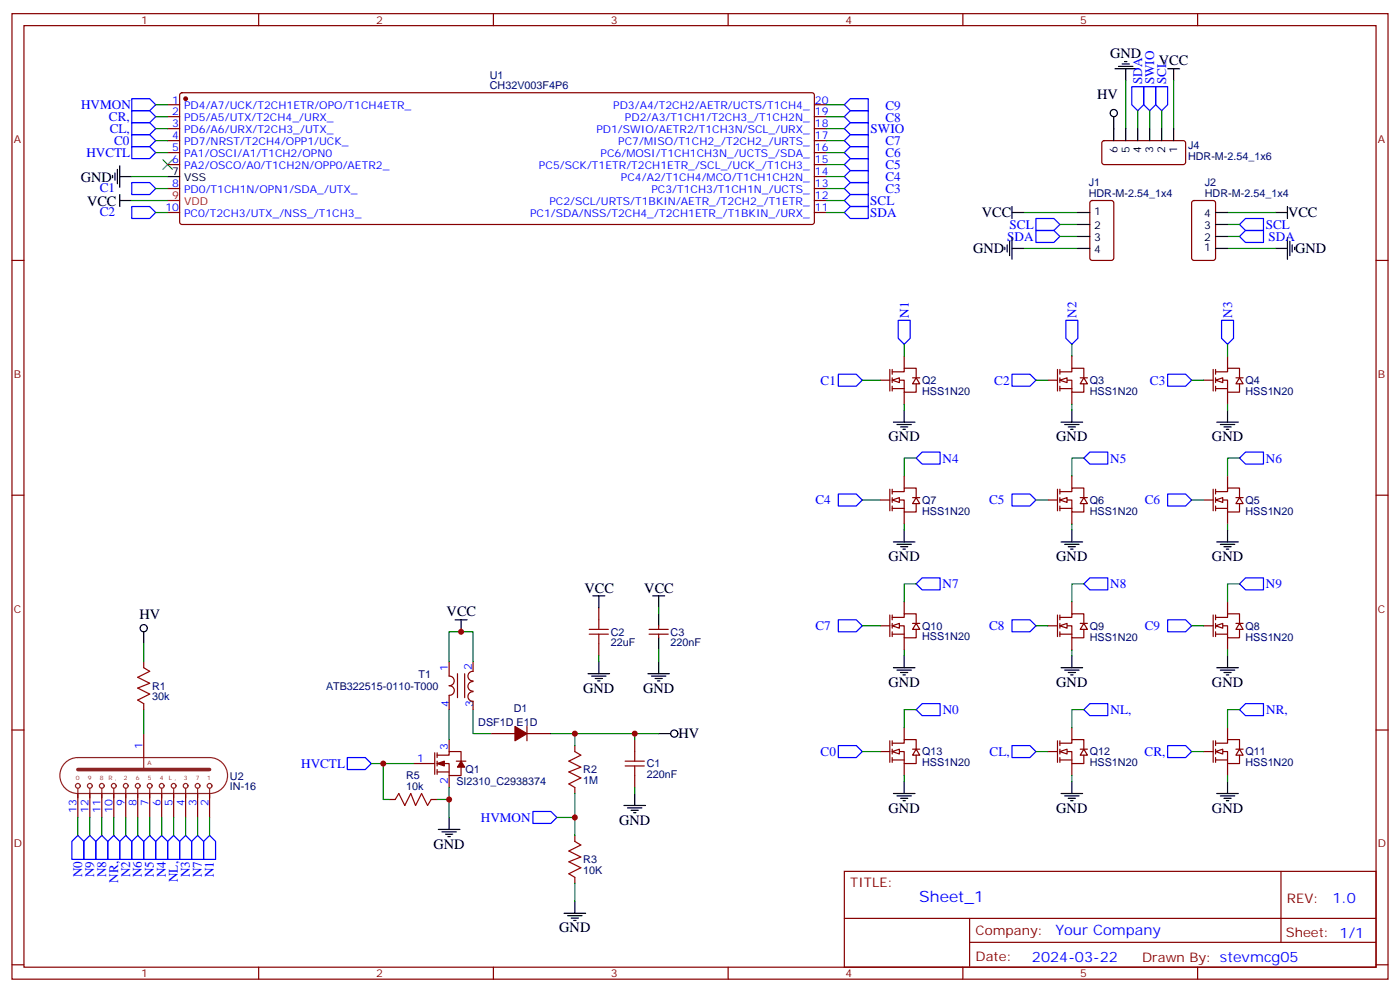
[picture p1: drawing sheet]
<svg xmlns="http://www.w3.org/2000/svg" width="412mm" height="292mm" viewBox="0 0 412 292" stroke-linecap="round" stroke-linejoin="round" font-family="sans-serif">
<g fill="none" stroke="#870000" stroke-width=".35">
<path d="M3.5 4h405.4v284.4h-405.4zM7.1 7.5h398.2v277.3h-398.2zM76.2 4v3.5M145.3 4v3.5M214.5 4v3.5M283.6 4v3.5M352.8 4v3.5M3.5 76.7h3.6M405.3 76.7h3.6M259.3 112h2.8M262.1 108.8v6.3M262.8 112h3.5v3.5h3.6v-2.5"/>
<path d="M262.8 109.5h3.5v-1.1h3.6v2.9M262.8 108.8v1.4M262.8 111.3v1.4M262.8 113.7v1.4M262.8 114.4h3.5M266.3 104.9v3.5M266.3 115.5v3.5M268.8 111.3h2.1M269.9 111.3l1 1.7h-2.1zM3.5 145.8h3.6M405.3 145.8h3.6M42.3 194.9v1.7"/>
<path d="M132.3 194.9v4.2a1.41 1.41 0 0 1 1.5 1.4 1.41 1.41 0 0 1-1.5 1.4M134.8 198.4v7.1M136.9 198.4v7.1M139.3 194.9v2.8a1.41 1.41 0 0 0-1.5 1.4 1.41 1.41 0 0 0 1.5 1.4M3.5 215h3.6M42.3 207.2v1.8M42.3 216v7.1M132.3 204.8v4.2M132.3 217.8v3.5M132.3 202a1.41 1.41 0 0 1 1.5 1.4 1.41 1.41 0 0 1-1.5 1.4M139.3 200.7a1.41 1.41 0 0 0-1.5 1.4 1.41 1.41 0 0 0 1.5 1.4M139.4 203.7a1.41 1.41 0 0 0-1.6 1.4 1.41 1.41 0 0 0 1.5 1.4v2.5"/>
<path d="M144.6 216h7.1M155.2 213.9v4.3M155.2 216h7.1M169.3 219.6v1.7M405.3 215h3.6M22.9 233.7v7M26.5 233.7v7M30 233.7v7M33.5 233.7v7M37 233.7v7M40.6 233.7v7M44.1 233.7v7"/>
<path d="M47.6 233.7v7M51.2 233.7v7M54.7 233.7v7M58.2 233.7v7M61.7 233.7v7M121.7 224.9h6.4M128.1 221.7v6.3M128.8 224.9h3.5v3.5h3.5v-2.5M128.8 222.4h3.5v-1.1h3.5v2.9M128.8 221.7v1.4M128.8 224.2v1.4M128.8 226.6v1.4"/>
<path d="M128.8 227.3h3.5M132.3 228.4v3.5M134.4 224.2h2.8M169.3 231.9v1.8M169.3 246v1.8M169.3 258.4v1.7M248.7 256.6h156.6v28.2h-156.6zM377.3 256.6v20.9M248.7 270.5h156.5M285.6 277.5h119.6M285.6 270.5v14.1M3.5 284.1h3.6"/>
<path d="M76.2 284.8v3.6M145.3 284.8v3.6M214.5 284.8v3.6M283.6 284.8v3.6M352.8 284.8v3.6M405.3 284.1h3.6"/>
</g>
<g fill="none" stroke="#8c2424" stroke-width=".35">
<path d="M19.2 224.6a5.3 5.3 0 0 1 3.7-1.5h38.8a5.3 5.3 0 0 1 5.3 5.3 5.3 5.3 0 0 1-5.3 5.3h-38.8a5.3 5.3 0 0 1-4.9-3.3 5.3 5.3 0 0 1 1.2-5.8zM22.9 232.1v2.9M26.5 232.1v2.9M30 232.1v2.9M33.5 232.1v2.9M37 232.1v2.9M40.6 232.1v2.9M42.3 223.1v3.5M44.1 232.1v2.9M47.6 232.1v2.9M51.2 232.1v2.9M54.7 232.1v2.9"/>
<path d="M58.2 232.1v2.9M61.7 232.1v2.9"/>
<circle cx="22.9" cy="231.4" r=".71"/>
<circle cx="26.5" cy="231.4" r=".71"/>
<circle cx="30" cy="231.4" r=".71"/>
<circle cx="33.5" cy="231.4" r=".71"/>
<circle cx="37" cy="231.4" r=".71"/>
<circle cx="40.6" cy="231.4" r=".71"/>
<circle cx="44.1" cy="231.4" r=".71"/>
<circle cx="47.6" cy="231.4" r=".71"/>
<circle cx="51.2" cy="231.4" r=".71"/>
<circle cx="54.7" cy="231.4" r=".71"/>
<circle cx="58.2" cy="231.4" r=".71"/>
<circle cx="61.7" cy="231.4" r=".71"/>
</g>
<path d="M22.9 226.6h38.8" fill="none" stroke="#8c2424" stroke-width="1.1"/>
<path d="M22.9 246l1.8 1.8v5.3h-3.5v-5.3zM26.5 246l1.7 1.8v5.3h-3.5v-5.3zM30 246l1.7 1.8v5.3h-3.5v-5.3zM33.5 246l1.8 1.8v5.3h-3.6v-5.3zM35.3 247.8l1.7-1.8 1.8 1.8v5.3h-3.5zM38.8 247.8l1.8-1.8 1.7 1.8v5.3h-3.5zM42.3 247.8l1.8-1.8 1.8 1.8v5.3h-3.6zM45.9 247.8l1.7-1.8 1.8 1.8v5.3h-3.5zM51.2 246l1.7 1.8v5.3h-3.5v-5.3zM54.7 246l1.7 1.8v5.3h-3.5v-5.3zM58.2 246l1.8 1.8v5.3h-3.6v-5.3zM61.7 246l1.8 1.8v5.3h-3.5v-5.3z" fill="none" stroke="#00f" stroke-width=".35"/>
<g fill="none" stroke="#008700" stroke-width=".35">
<path d="M42.3 189.6v5.3M132.3 194.9v-8.8h7v8.8M42.3 209v7M132.3 209v8.8M139.3 209v7h5.3M162.3 216h7v3.6M169.3 233.7v12.3M22.9 240.7v5.3M26.5 240.7v5.3M30 240.7v5.3M33.5 240.7v5.3M37 240.7v5.3"/>
<path d="M40.6 240.7v5.3M44.1 240.7v5.3M47.6 240.7v5.3M51.2 240.7v5.3M54.7 240.7v5.3M58.2 240.7v5.3M61.7 240.7v5.3M169.3 260.1v5.3"/>
</g>
<path d="M42.3 196.6l1.8 1.1-3.5 1.8 3.5 1.7-3.5 1.4 3.5 1.8-3.5 1.8 1.7 1M169.3 221.3l1.8 1.1-3.5 1.8 3.5 1.7-3.5 1.4 3.5 1.8-3.5 1.8 1.7 1M169.3 247.8l1.8 1-3.5 1.8 3.5 1.8-3.5 1.4 3.5 1.8-3.5 1.7 1.7 1.1" fill="none" stroke="#a10000" stroke-width=".35"/>
<g fill="none" stroke="#000" stroke-width=".35">
<path d="M42.3 186.1v3.5M134.1 182.5h3.5M135.8 182.5v3.6M166.2 269h6.3M167.2 269.7h4.2M168.3 270.4h2.1M169 271.1h.7M169.3 265.4v3.6"/>
<circle cx="42.3" cy="185" r="1.06"/>
</g>
<g fill="#870000" stroke="#870000" stroke-width=".35">
<path d="M151.7 213.9l3.5 2.1-3.5 2.2z"/>
<path d="M135.8 224.2l1.1 1.7h-2.1z"/>
<path d="M128.8 224.9l2.1-.7v1.4z"/>
</g>
<path d="M262.8 112l2.1-.7v1.4z" fill="#fff" stroke="#870000" stroke-width=".35"/>
<path d="M308.7 112h2.8M311.5 108.8v6.3M312.2 112h3.5v3.5h3.6v-2.5M312.2 109.5h3.5v-1.1h3.6v2.9M312.2 108.8v1.4M312.2 111.3v1.4M312.2 113.7v1.4M312.2 114.4h3.5M315.7 104.9v3.5M315.7 115.5v3.5M318.2 111.3h2.1M319.3 111.3l1 1.7h-2.1z" fill="none" stroke="#870000" stroke-width=".35"/>
<path d="M312.2 112l2.1-.7v1.4z" fill="#fff" stroke="#870000" stroke-width=".35"/>
<path d="M354.5 112h2.9M357.4 108.8v6.3M358.1 112h3.5v3.5h3.5v-2.5M358.1 109.5h3.5v-1.1h3.5v2.9M358.1 108.8v1.4M358.1 111.3v1.4M358.1 113.7v1.4M358.1 114.4h3.5M361.6 104.9v3.5M361.6 115.5v3.5M364.1 111.3h2.1M365.1 111.3l1.1 1.7h-2.1z" fill="none" stroke="#870000" stroke-width=".35"/>
<path d="M358.1 112l2.1-.7v1.4z" fill="#fff" stroke="#870000" stroke-width=".35"/>
<path d="M354.5 147.2h2.9M357.4 144.1v6.3M358.1 147.2h3.5v3.6h3.5v-2.5M358.1 144.8h3.5v-1.1h3.5v2.8M358.1 144.1v1.4M358.1 146.5v1.5M358.1 149v1.4M358.1 149.7h3.5M361.6 140.2v3.5M361.6 150.8v3.5M364.1 146.5h2.1M365.1 146.5l1.1 1.8h-2.1z" fill="none" stroke="#870000" stroke-width=".35"/>
<path d="M358.1 147.2l2.1-.7v1.5z" fill="#fff" stroke="#870000" stroke-width=".35"/>
<path d="M308.7 147.2h2.8M311.5 144.1v6.3M312.2 147.2h3.5v3.6h3.6v-2.5M312.2 144.8h3.5v-1.1h3.6v2.8M312.2 144.1v1.4M312.2 146.5v1.5M312.2 149v1.4M312.2 149.7h3.5M315.7 140.2v3.5M315.7 150.8v3.5M318.2 146.5h2.1M319.3 146.5l1 1.8h-2.1z" fill="none" stroke="#870000" stroke-width=".35"/>
<path d="M312.2 147.2l2.1-.7v1.5z" fill="#fff" stroke="#870000" stroke-width=".35"/>
<path d="M259.3 147.2h2.8M262.1 144.1v6.3M262.8 147.2h3.5v3.6h3.6v-2.5M262.8 144.8h3.5v-1.1h3.6v2.8M262.8 144.1v1.4M262.8 146.5v1.5M262.8 149v1.4M262.8 149.7h3.5M266.3 140.2v3.5M266.3 150.8v3.5M268.8 146.5h2.1M269.9 146.5l1 1.8h-2.1z" fill="none" stroke="#870000" stroke-width=".35"/>
<path d="M262.8 147.2l2.1-.7v1.5z" fill="#fff" stroke="#870000" stroke-width=".35"/>
<path d="M361.6 177.2v3.6M354.5 184.3h2.9M357.4 181.1v6.4M358.1 184.3h3.5v3.5h3.5v-2.5M358.1 181.8h3.5v-1h3.5v2.8M358.1 181.1v1.4M358.1 183.6v1.4M358.1 186.1v1.4M358.1 186.8h3.5M361.6 187.8v3.5M364.1 183.6h2.1M365.1 183.6l1.1 1.7h-2.1z" fill="none" stroke="#870000" stroke-width=".35"/>
<path d="M358.1 184.3l2.1-.7v1.4z" fill="#fff" stroke="#870000" stroke-width=".35"/>
<path d="M315.7 177.2v3.6M308.7 184.3h2.8M311.5 181.1v6.4M312.2 184.3h3.5v3.5h3.6v-2.5M312.2 181.8h3.5v-1h3.6v2.8M312.2 181.1v1.4M312.2 183.6v1.4M312.2 186.1v1.4M312.2 186.8h3.5M315.7 187.8v3.5M318.2 183.6h2.1M319.3 183.6l1 1.7h-2.1z" fill="none" stroke="#870000" stroke-width=".35"/>
<path d="M312.2 184.3l2.1-.7v1.4z" fill="#fff" stroke="#870000" stroke-width=".35"/>
<path d="M266.3 177.2v3.6M259.3 184.3h2.8M262.1 181.1v6.4M262.8 184.3h3.5v3.5h3.6v-2.5M262.8 181.8h3.5v-1h3.6v2.8M262.8 181.1v1.4M262.8 183.6v1.4M262.8 186.1v1.4M262.8 186.8h3.5M266.3 187.8v3.5M268.8 183.6h2.1M269.9 183.6l1 1.7h-2.1z" fill="none" stroke="#870000" stroke-width=".35"/>
<path d="M262.8 184.3l2.1-.7v1.4z" fill="#fff" stroke="#870000" stroke-width=".35"/>
<path d="M357.4 218.2v6.3M358.1 218.9h3.5v-1.1h3.5v2.8M358.1 218.2v1.4M361.6 214.3v3.5M354.5 221.3h2.9M358.1 221.3h3.5v3.6h3.5v-2.5M358.1 220.6v1.4M358.1 223.1v1.4M358.1 223.8h3.5M361.6 224.9v3.5M364.1 220.6h2.1M365.1 220.6l1.1 1.8h-2.1z" fill="none" stroke="#870000" stroke-width=".35"/>
<path d="M358.1 221.3l2.1-.7v1.4z" fill="#fff" stroke="#870000" stroke-width=".35"/>
<path d="M311.5 218.2v6.3M312.2 218.9h3.5v-1.1h3.6v2.8M312.2 218.2v1.4M315.7 214.3v3.5M308.7 221.3h2.8M312.2 221.3h3.5v3.6h3.6v-2.5M312.2 220.6v1.4M312.2 223.1v1.4M312.2 223.8h3.5M315.7 224.9v3.5M318.2 220.6h2.1M319.3 220.6l1 1.8h-2.1z" fill="none" stroke="#870000" stroke-width=".35"/>
<path d="M312.2 221.3l2.1-.7v1.4z" fill="#fff" stroke="#870000" stroke-width=".35"/>
<path d="M262.1 218.2v6.3M262.8 218.9h3.5v-1.1h3.6v2.8M262.8 218.2v1.4M266.3 214.3v3.5M259.3 221.3h2.8M262.8 221.3h3.5v3.6h3.6v-2.5M262.8 220.6v1.4M262.8 223.1v1.4M262.8 223.8h3.5M266.3 224.9v3.5M268.8 220.6h2.1M269.9 220.6l1 1.8h-2.1z" fill="none" stroke="#870000" stroke-width=".35"/>
<path d="M262.8 221.3l2.1-.7v1.4z" fill="#fff" stroke="#870000" stroke-width=".35"/>
<g fill="none" stroke="#000" stroke-width=".35">
<path d="M329.5 19.5h4.2M330.6 18.8h2.1M331.3 18.1h.7M328.1 34.4v7M328.4 20.2h6.4M331.6 20.2v3.6M331.6 37.9v3.5M335.1 37.9v3.5M338.7 37.9v3.5M342.2 37.9v3.5M344 20.2h3.5M345.7 20.2v3.6"/>
<path d="M345.7 37.9v3.5M33.2 51.6v.8M33.9 50.9v2.2M34.6 49.9v4.2M35.3 59.1h3.5M35.3 48.8v6.4M35.3 57.3v3.5M35.3 52h3.5M49.4 52h3.5M296 72.8v.7M296.7 72.1v2.1M297.4 71v4.3"/>
<path d="M298.1 62.6h3.5M298.1 60.8v3.5M298.1 70v6.3M298.1 73.2h3.5M317.5 62.6h3.5M317.5 73.2h3.5M317.5 66.1h3.5M317.5 69.6h3.5M358.1 62.6h3.5M358.1 73.2h3.5M358.1 66.1h3.5M358.1 69.6h3.5"/>
<path d="M375.7 62.6h3.5M375.7 73.2h3.5M379.2 60.8v3.5M379.2 70v6.3M379.9 71v4.3M380.6 72.1v2.1M381.4 72.8v.7M263.2 124.3h6.3M264.2 125h4.3M265.3 125.7h2.1M266 126.4h.7M266.3 120.8v3.5"/>
<path d="M312.6 124.3h6.3M313.6 125h4.3M314.7 125.7h2.1M315.4 126.4h.7M315.7 120.8v3.5M358.4 124.3h6.4M359.5 125h4.2M360.5 125.7h2.2M361.2 126.4h.7M361.6 120.8v3.5M263.2 159.6h6.3M266.3 156.1v3.5"/>
<path d="M312.6 159.6h6.3M315.7 156.1v3.5M358.4 159.6h6.4M361.6 156.1v3.5M174.6 175.5h3.6M176.4 175.5v3.5M192.3 175.5h3.5M194 175.5v3.5M264.2 160.3h4.3M265.3 161h2.1M266 161.7h.7M313.6 160.3h4.3"/>
<path d="M314.7 161h2.1M315.4 161.7h.7M359.5 160.3h4.2M360.5 161h2.2M361.2 161.7h.7M173.2 198.4h6.4M174.3 199.1h4.2M175.3 199.8h2.1M176.4 194.9v3.5M190.9 198.4h6.3M191.9 199.1h4.2M193 199.8h2.1"/>
<path d="M194 180.8v3.5M194 187.8v3.5M194 194.9v3.5M263.2 196.6h6.3M264.2 197.3h4.3M265.3 198h2.1M266 198.8h.7M266.3 193.1v3.5M312.6 196.6h6.3M313.6 197.3h4.3M314.7 198h2.1M315.4 198.8h.7"/>
<path d="M315.7 193.1v3.5M358.4 196.6h6.4M359.5 197.3h4.2M360.5 198h2.2M361.2 198.8h.7M361.6 193.1v3.5M176 200.5h.7M193.7 200.5h.7M194 216h3.6M183.8 237.2h6.3M184.9 237.9h4.2M185.9 238.6h2.1"/>
<path d="M186.6 239.3h.7M187 233.7v3.5M263.2 233.7h6.3M264.2 234.4h4.3M265.3 235.1h2.1M266 235.8h.7M266.3 230.2v3.5M312.6 233.7h6.3M313.6 234.4h4.3M314.7 235.1h2.1M315.4 235.8h.7M315.7 230.2v3.5"/>
<path d="M358.4 233.7h6.4M359.5 234.4h4.2M360.5 235.1h2.2M361.2 235.8h.7M361.6 230.2v3.5M129.1 244.3h6.4M130.2 245h4.2M131.2 245.7h2.1M131.9 246.4h.7M132.3 240.7v3.6"/>
<circle cx="328.1" cy="33.3" r="1.06"/>
<circle cx="198.6" cy="216" r="1.06"/>
</g>
<g fill="none" stroke="#008700" stroke-width=".35">
<path d="M45.9 30.8h3.5M45.9 34.4h3.5M45.9 37.9h3.5M243.4 30.8h5.3M243.4 34.4h5.3M243.4 37.9h5.3M331.6 23.8v14.1M335.1 32.6v5.3M338.7 32.6v5.3M342.2 32.6v5.3M345.7 23.8v14.1M38.8 59.1h10.6"/>
<path d="M38.8 52h10.6M45.9 41.4h3.5M45.9 44.9h3.5M45.9 55.5h3.5M243.4 41.4h5.3M243.4 44.9h5.3M243.4 55.5h5.3M243.4 48.5h5.3M243.4 59.1h5.3M243.4 52h5.3M45.9 62.6h3.5M243.4 62.6h5.3"/>
<path d="M301.6 73.2h15.9M301.6 62.6h15.9M312.2 69.6h5.3M312.2 66.1h5.3M361.6 73.2h14.1M361.6 69.6h3.5M361.6 66.1h3.5M361.6 62.6h14.1M254 112h5.3M266.3 101.4v3.5M266.3 119v1.8M305.2 112h3.5"/>
<path d="M315.7 101.4v3.5M315.7 119v1.8M351 112h3.5M361.6 101.4v3.5M361.6 119v1.8M269.9 134.9h-3.6v5.3M319.3 134.9h-3.6v5.3M365.1 134.9h-3.5v5.3M254 147.2h5.3M266.3 154.3v1.8M305.2 147.2h3.5M315.7 154.3v1.8"/>
<path d="M351 147.2h3.5M361.6 154.3v1.8M194 179v1.8M269.9 171.9h-3.6v5.3M319.3 171.9h-3.6v5.3M365.1 171.9h-3.5v5.3M176.4 193.1v1.8M194 191.3v3.6M254 184.3h5.3M266.3 191.3v1.8M305.2 184.3h3.5M315.7 191.3v1.8"/>
<path d="M351 184.3h3.5M361.6 191.3v1.8M169.3 216h17.7v1.8M187 216h7M269.9 209h-3.6v5.3M319.3 209h-3.6v5.3M365.1 209h-3.5v5.3M109.4 224.9h12.3M112.9 224.9v10.5h1.8M128.8 235.4h3.5M132.3 231.9v8.8M187 231.9v1.8"/>
<path d="M254 221.3h5.3M266.3 228.4v1.8M305.2 221.3h3.5M315.7 228.4v1.8M351 221.3h3.5M361.6 228.4v1.8M164 240.7h5.3"/>
</g>
<g fill="none" stroke="#00f" stroke-width=".35">
<path d="M38.8 39.7h5.3l1.8 1.7-1.8 1.8h-5.3zM38.8 32.6h5.3l1.8 1.8-1.8 1.7h-5.3zM38.8 36.1h5.3l1.8 1.8-1.8 1.8h-5.3zM38.8 29.1h5.3l1.8 1.7-1.8 1.8h-5.3zM248.7 34.4l1.8-1.8h5.3v3.5h-5.3zM250.5 29.1h5.3v3.5h-5.3l-1.8-1.8zM250.5 36.1h5.3v3.6h-5.3l-1.8-1.8zM333.4 25.5h3.5v5.3l-1.8 1.8-1.7-1.8zM336.9 25.5h3.5v5.3l-1.7 1.8-1.8-1.8zM340.4 25.5h3.6v5.3l-1.8 1.8-1.8-1.8zM38.8 53.8h5.3l1.8 1.7-1.8 1.8h-5.3zM38.8 43.2h5.3l1.8 1.7-1.8 1.8h-5.3z"/>
<path d="M248.7 55.5l1.8-1.7h5.3v3.5h-5.3zM248.7 48.5l1.8-1.8h5.3v3.5h-5.3zM248.7 44.9l1.8-1.7h5.3v3.5h-5.3zM248.7 41.4l1.8-1.7h5.3v3.5h-5.3zM248.7 59.1l1.8-1.8h5.3v3.5h-5.3zM250.5 50.2h5.3v3.6h-5.3l-1.8-1.8zM38.8 60.8h5.3l1.8 1.8-1.8 1.7h-5.3zM248.7 62.6l1.8-1.8h5.3v3.5h-5.3zM305.2 64.3h5.2l1.8 1.8-1.8 1.8h-5.2zM305.2 67.9h5.2l1.8 1.7-1.8 1.8h-5.2zM365.1 69.6l1.8-1.7h5.3v3.5h-5.3zM365.1 66.1l1.8-1.8h5.3v3.6h-5.3z"/>
<path d="M264.6 94.3h3.5v5.3l-1.8 1.8-1.7-1.8zM314 94.3h3.5v5.3l-1.8 1.8-1.7-1.8zM359.8 94.3h3.6v5.3l-1.8 1.8-1.8-1.8zM246.9 110.2h5.3l1.8 1.8-1.8 1.7h-5.3zM298.1 110.2h5.3l1.8 1.8-1.8 1.7h-5.3zM344 110.2h5.2l1.8 1.8-1.8 1.7h-5.2zM271.6 133.1h5.3v3.6h-5.3l-1.7-1.8zM319.3 134.9l1.7-1.8h5.3v3.6h-5.3zM365.1 134.9l1.8-1.8h5.3v3.6h-5.3zM246.9 145.5h5.3l1.8 1.7-1.8 1.8h-5.3zM298.1 145.5h5.3l1.8 1.7-1.8 1.8h-5.3zM344 145.5h5.2l1.8 1.7-1.8 1.8h-5.2z"/>
<path d="M271.6 170.2h5.3v3.5h-5.3l-1.7-1.8zM319.3 171.9l1.7-1.7h5.3v3.5h-5.3zM365.1 171.9l1.8-1.7h5.3v3.5h-5.3zM246.9 182.5h5.3l1.8 1.8-1.8 1.8h-5.3zM298.1 182.5h5.3l1.8 1.8-1.8 1.8h-5.3zM344 182.5h5.2l1.8 1.8-1.8 1.8h-5.2zM246.9 219.6h5.3l1.8 1.7-1.8 1.8h-5.3zM269.9 209l1.7-1.8h5.3v3.5h-5.3zM298.1 219.6h5.3l1.8 1.7-1.8 1.8h-5.3zM319.3 209l1.7-1.8h5.3v3.5h-5.3zM344 219.6h5.2l1.8 1.7-1.8 1.8h-5.2zM365.1 209l1.8-1.8h5.3v3.5h-5.3z"/>
<path d="M102.3 223.1h5.3l1.8 1.8-1.8 1.7h-5.3zM157 239h5.3l1.7 1.7-1.7 1.8h-5.3z"/>
</g>
<path d="M173.6 186.8h5.6M173.6 185.3h5.6M176.4 182.5v2.8M176.4 186.8v2.8M116.4 235.4l1.1-1.7 1.7 3.5 1.8-3.5 1.4 3.5 1.8-3.5 1.7 3.5 1.1-1.8M184.1 225.6h5.7M184.1 224.2h5.7M187 221.3v2.9M187 225.6v2.8" fill="none" stroke="#a10000" stroke-width=".35"/>
<g fill="none" stroke="#870000" stroke-width=".35">
<path d="M49.4 30.8h3.5M49.4 34.4h3.5M49.4 37.9h3.5M53.2 27.5l.4-.2 185.9 .1 .4 .6v37.4l-.2 .5-.5 .2h-185.6l-.5-.2-.2-.5v-37.4zM239.9 30.8h3.5M239.9 34.4h3.5M239.9 37.9h3.5M49.4 41.4h3.5M49.4 44.9h3.5M49.4 48.5h3.5M49.4 55.5h3.5M239.9 41.4h3.5"/>
<path d="M239.9 44.9h3.5M239.9 48.5h3.5M239.9 55.5h3.5M239.9 59.1h3.5M239.9 52h3.5M321.3 59.3l.4-.2h5.7l.6 .4 .1 16.5-.5 .6-5.9 .1-.6-.5-.1-16.4zM324.8 41.6l.5-.2 23.5 .1 .4 .6v5.9l-.7 .5-23.5-.1-.4-.6v-5.7zM351.2 59.3l.5-.2h5.7l.6 .4 .1 16.5-.5 .6-5.9 .1-.6-.5-.1-16.4zM49.4 62.6h3.5M239.9 62.6h3.5M176.4 179v3.5M176.4 189.6v3.5"/>
<path d="M191.2 186.8h5.6M191.2 185.3h5.6M194 184.3v1M194 186.8v1M187 217.8v3.5M114.7 235.4h1.7M127 235.4h1.8M187 228.4v3.5"/>
</g>
<path d="M48 47.1l2.8 2.8M50.8 47.1l-2.8 2.8" fill="none" stroke="#3c3" stroke-width=".35"/>
<circle cx="54.7" cy="29.1" r=".53" fill="#870000" stroke="#870000" stroke-width=".35"/>
<path d="M49.4 59.1h3.5" fill="none" stroke="#f00" stroke-width=".35"/>
<g fill="#c00">
<circle cx="169.3" cy="216" r=".88"/>
<circle cx="169.3" cy="240.7" r=".88"/>
<circle cx="112.9" cy="224.9" r=".88"/>
<circle cx="132.3" cy="235.4" r=".88"/>
<circle cx="187" cy="216" r=".88"/>
<circle cx="135.8" cy="186.1" r=".88"/>
</g>
<text font-size="4.6" fill="#00f" x="270.8" y="265.6">Sheet_1</text>
<g font-size="4.2">
<text x="327" y="17">GND</text>
<text x="341.4" y="19.1">VCC</text>
<text x="323.2" y="29.1">HV</text>
<text x="23.8" y="53.5">GND</text>
<text x="25.6" y="60.5">VCC</text>
<text x="289.2" y="64">VCC</text>
<text x="379.4" y="64">VCC</text>
<text x="286.6" y="74.6">GND</text>
<text x="381.5" y="74.6">GND</text>
<text x="261.8" y="130">GND</text>
<text x="311.1" y="130">GND</text>
<text x="357" y="130">GND</text>
<text x="261.8" y="165.2">GND</text>
<text x="311.1" y="165.2">GND</text>
<text x="357" y="165.2">GND</text>
<text x="172.2" y="174.8">VCC</text>
<text x="189.8" y="174.8">VCC</text>
<text x="41.1" y="182.3">HV</text>
<text x="131.6" y="181.3">VCC</text>
<text x="261.8" y="202.3">GND</text>
<text x="311.1" y="202.3">GND</text>
<text x="357" y="202.3">GND</text>
<text x="171.8" y="204">GND</text>
<text x="189.4" y="204">GND</text>
<text x="199.8" y="217.5">HV</text>
<text x="261.8" y="239.3">GND</text>
<text x="311.1" y="239.3">GND</text>
<text x="357" y="239.3">GND</text>
<text x="182.4" y="242.9">GND</text>
<text x="127.7" y="249.9">GND</text>
<text x="164.7" y="274.6">GND</text>
</g>
<g font-size="4.2" fill="#00f">
<text x="392.5" y="265.9">1.0</text>
<text x="310.9" y="275.4">Your Company</text>
<text x="304" y="283.2">2024-03-22</text>
</g>
<g font-size="3.9" fill="#00f">
<text x="336.5" y="24.8" transform="rotate(-90 336.5 24.8)">SDA</text>
<text x="340" y="24.8" transform="rotate(-90 340 24.8)">SWIO</text>
<text x="343.5" y="24.8" transform="rotate(-90 343.5 24.8)">SCL</text>
<text x="23.9" y="32.2">HVMON</text>
<text x="32.1" y="35.7">CR,</text>
<text x="260.8" y="35.8">C8</text>
<text x="260.8" y="32.3">C9</text>
<text x="32.3" y="39.2">CL,</text>
<text x="256.5" y="39.2">SWIO</text>
<text x="25.4" y="46.2">HVCTL</text>
<text x="33.6" y="42.7">C0</text>
<text x="260.8" y="46.4">C6</text>
<text x="260.8" y="42.8">C7</text>
<text x="260.8" y="53.4">C4</text>
<text x="260.8" y="49.9">C5</text>
<text x="29.4" y="56.6">C1</text>
<text x="260.8" y="56.9">C3</text>
<text x="29.4" y="63.7">C2</text>
<text x="256.3" y="60.4">SCL</text>
<text x="256.4" y="63.9">SDA</text>
<text x="296.7" y="70.9">SDA</text>
<text x="297.4" y="67.4">SCL</text>
<text x="372.9" y="67.4">SCL</text>
<text x="373.7" y="70.9">SDA</text>
<text x="267.7" y="93.6" transform="rotate(-90 267.7 93.6)">N1</text>
<text x="317.1" y="93.6" transform="rotate(-90 317.1 93.6)">N2</text>
<text x="362.9" y="93.6" transform="rotate(-90 362.9 93.6)">N3</text>
<text x="241.7" y="113.2">C1</text>
<text x="292.9" y="113.2">C2</text>
<text x="338.8" y="113.2">C3</text>
<text x="277.6" y="136.2">N4</text>
<text x="327" y="136.2">N5</text>
<text x="372.9" y="136.2">N6</text>
<text x="240.2" y="148.5">C4</text>
<text x="291.4" y="148.5">C5</text>
<text x="337.2" y="148.5">C6</text>
<text x="277.6" y="173.3">N7</text>
<text x="327" y="173.3">N8</text>
<text x="372.9" y="173.3">N9</text>
<text x="240.2" y="185.6">C7</text>
<text x="291.4" y="185.6">C8</text>
<text x="337.2" y="185.6">C9</text>
<text x="277.7" y="210.3">N0</text>
<text x="327.2" y="210.3">NL,</text>
<text x="373" y="210.3">NR,</text>
<text x="88.7" y="226.1">HVCTL</text>
<text x="241.7" y="222.6">C0</text>
<text x="291.5" y="222.6">CL,</text>
<text x="337.2" y="222.6">CR,</text>
<text x="141.7" y="242">HVMON</text>
<text x="24.2" y="258.4" transform="rotate(-90 24.2 258.4)">N0</text>
<text x="27.7" y="258.4" transform="rotate(-90 27.7 258.4)">N9</text>
<text x="31.2" y="258.4" transform="rotate(-90 31.2 258.4)">N8</text>
<text x="34.8" y="260" transform="rotate(-90 34.8 260)">NR,</text>
<text x="38.3" y="258.4" transform="rotate(-90 38.3 258.4)">N2</text>
<text x="41.8" y="258.4" transform="rotate(-90 41.8 258.4)">N6</text>
<text x="45.3" y="258.4" transform="rotate(-90 45.3 258.4)">N5</text>
<text x="48.9" y="258.4" transform="rotate(-90 48.9 258.4)">N4</text>
<text x="52.4" y="259.7" transform="rotate(-90 52.4 259.7)">NL,</text>
<text x="55.9" y="258.4" transform="rotate(-90 55.9 258.4)">N3</text>
<text x="59.5" y="258.4" transform="rotate(-90 59.5 258.4)">N7</text>
<text x="63" y="258.4" transform="rotate(-90 63 258.4)">N1</text>
</g>
<g font-size="3.9" fill="#800">
<text x="250.5" y="261.2">TITLE:</text>
<text x="379.1" y="265.9">REV:</text>
<text x="287.4" y="275.4">Company:</text>
<text x="378.7" y="276">Sheet: 1/1</text>
<text x="287.4" y="283.1">Date:</text>
<text x="336.4" y="283.2">Drawn By: stevmcg05</text>
</g>
<g font-size="3.2" fill="#800">
<text x="41.6" y="7">1</text>
<text x="110.8" y="7">2</text>
<text x="179.9" y="7">3</text>
<text x="249.1" y="7">4</text>
<text x="318.2" y="7">5</text>
<text x="4.1" y="42.1">A</text>
<text x="405.9" y="42.1">A</text>
<text x="4.1" y="111.3">B</text>
<text x="405.9" y="111.3">B</text>
<text x="4.1" y="180.4">C</text>
<text x="405.9" y="180.4">C</text>
<text x="4.1" y="249.6">D</text>
<text x="405.9" y="249.6">D</text>
<text x="41.6" y="287.8">1</text>
<text x="110.8" y="287.8">2</text>
<text x="179.9" y="287.8">3</text>
<text x="249.1" y="287.8">4</text>
<text x="318.2" y="287.8">5</text>
</g>
<g font-size="3.2" fill="#000080">
<text x="144.3" y="23.1">U1</text>
<text x="144.3" y="26.2">CH32V003F4P6</text>
<text x="350" y="47.2">HDR-M-2.54_1x6</text>
<text x="350" y="44">J4</text>
<text x="320.7" y="58">HDR-M-2.54_1x4</text>
<text x="320.7" y="54.8">J1</text>
<text x="354.9" y="58">HDR-M-2.54_1x4</text>
<text x="354.9" y="54.8">J2</text>
<text x="271.6" y="113.1">Q2</text>
<text x="321" y="113.1">Q3</text>
<text x="366.9" y="113.1">Q4</text>
<text x="271.6" y="116.3">HSS1N20</text>
<text x="321" y="116.3">HSS1N20</text>
<text x="366.9" y="116.3">HSS1N20</text>
<text x="271.6" y="148.4">Q7</text>
<text x="321" y="148.4">Q6</text>
<text x="366.9" y="148.4">Q5</text>
<text x="271.6" y="151.6">HSS1N20</text>
<text x="321" y="151.6">HSS1N20</text>
<text x="366.9" y="151.6">HSS1N20</text>
<text x="271.6" y="185.4">Q10</text>
<text x="321" y="185.4">Q9</text>
<text x="366.9" y="185.4">Q8</text>
<text x="179.9" y="190.3">22uF</text>
<text x="179.9" y="187.3">C2</text>
<text x="197.6" y="190.3">220nF</text>
<text x="197.6" y="187.3">C3</text>
<text x="271.6" y="188.6">HSS1N20</text>
<text x="321" y="188.6">HSS1N20</text>
<text x="366.9" y="188.6">HSS1N20</text>
<text x="44.8" y="203.2">R1</text>
<text x="96" y="203.1">ATB322515-0110-T000</text>
<text x="123.3" y="199.6">T1</text>
<text x="44.8" y="206.2">30k</text>
<text x="151.4" y="209.7">D1</text>
<text x="140.9" y="213.7">DSF1D E1D</text>
<text x="137.2" y="227.8">Q1</text>
<text x="171.8" y="227.8">R2</text>
<text x="190.5" y="226">C1</text>
<text x="271.6" y="225.6">HSS1N20</text>
<text x="271.6" y="222.5">Q13</text>
<text x="321" y="225.7">HSS1N20</text>
<text x="321" y="222.5">Q12</text>
<text x="366.9" y="225.7">HSS1N20</text>
<text x="366.9" y="222.5">Q11</text>
<text x="67.7" y="232.7">IN-16</text>
<text x="67.7" y="229.6">U2</text>
<text x="119.6" y="232.6">10k</text>
<text x="119.6" y="229.4">R5</text>
<text x="134.4" y="231.3">SI2310_C2938374</text>
<text x="171.8" y="230.9">1M</text>
<text x="190.5" y="229.2">220nF</text>
<text x="171.8" y="257.4">10K</text>
<text x="171.8" y="254.2">R3</text>
</g>
<g font-size="3.2" fill="#00f">
<text x="50.7" y="30.5">1</text>
<text x="50.7" y="34">2</text>
<text x="54.2" y="32.2">PD4/A7/UCK/T2CH1ETR/OPO/T1CH4ETR_</text>
<text x="54.2" y="35.8">PD5/A5/UTX/T2CH4_/URX_</text>
<text x="180.6" y="32.2">PD3/A4/T2CH2/AETR/UCTS/T1CH4_</text>
<text x="184.1" y="35.8">PD2/A3/T1CH1/T2CH3_/T1CH2N_</text>
<text x="240.1" y="34">19</text>
<text x="240.1" y="30.5">20</text>
<text x="50.7" y="37.5">3</text>
<text x="50.7" y="41.1">4</text>
<text x="54.2" y="39.3">PD6/A6/URX/T2CH3_/UTX_</text>
<text x="175.7" y="39.3">PD1/SWIO/AETR2/T1CH3N/SCL_/URX_</text>
<text x="240.1" y="41.1">17</text>
<text x="240.1" y="37.5">18</text>
<text x="50.7" y="44.6">5</text>
<text x="54.2" y="42.8">PD7/NRST/T2CH4/OPP1/UCK_</text>
<text x="54.2" y="46.4">PA1/OSCI/A1/T1CH2/OPN0</text>
<text x="176.9" y="46.4">PC6/MOSI/T1CH1CH3N_/UCTS_/SDA_</text>
<text x="182.1" y="42.8">PC7/MISO/T1CH2_/T2CH2_/URTS_</text>
<text x="240.1" y="44.6">16</text>
<text x="50.7" y="48.1">6</text>
<text x="54.2" y="49.9">PA2/OSCO/A0/T1CH2N/OPP0/AETR2_</text>
<text x="158.8" y="49.9">PC5/SCK/T1ETR/T2CH1ETR_/SCL_/UCK_/T1CH3_</text>
<text x="182.9" y="53.4">PC4/A2/T1CH4/MCO/T1CH1CH2N_</text>
<text x="240.1" y="51.6">14</text>
<text x="240.1" y="48.1">15</text>
<text x="50.7" y="55.2">8</text>
<text x="54.2" y="56.9">PD0/T1CH1N/OPN1/SDA_/UTX_</text>
<text x="191.9" y="56.9">PC3/T1CH3/T1CH1N_/UCTS_</text>
<text x="240.1" y="58.7">12</text>
<text x="240.1" y="55.2">13</text>
<text x="48.7" y="62.2">10</text>
<text x="54.2" y="64">PC0/T2CH3/UTX_/NSS_/T1CH3_</text>
<text x="156.1" y="64">PC1/SDA/NSS/T2CH4_/T2CH1ETR_/T1BKIN_/URX_</text>
<text x="161.8" y="60.5">PC2/SCL/URTS/T1BKIN/AETR_/T2CH2_/T1ETR_</text>
<text x="240.1" y="62.2">11</text>
<text x="131.9" y="197.7" transform="rotate(-90 131.9 197.7)">1</text>
<text x="139" y="197.3" transform="rotate(-90 139 197.3)">2</text>
<text x="132.3" y="208.2" transform="rotate(-90 132.3 208.2)">4</text>
<text x="139.3" y="208.2" transform="rotate(-90 139.3 208.2)">3</text>
<text x="42" y="220.5" transform="rotate(-90 42 220.5)">1</text>
<text x="131.9" y="221" transform="rotate(-90 131.9 221)">3</text>
<text x="122.9" y="224.5">1</text>
<text x="131.9" y="230.8" transform="rotate(-90 131.9 230.8)">2</text>
<text x="22.6" y="239.5" transform="rotate(-90 22.6 239.5)">13</text>
<text x="26.1" y="239.5" transform="rotate(-90 26.1 239.5)">12</text>
<text x="29.6" y="239.5" transform="rotate(-90 29.6 239.5)">11</text>
<text x="33.2" y="239.5" transform="rotate(-90 33.2 239.5)">10</text>
<text x="36.7" y="237.5" transform="rotate(-90 36.7 237.5)">9</text>
<text x="40.2" y="237.5" transform="rotate(-90 40.2 237.5)">8</text>
<text x="43.7" y="237.5" transform="rotate(-90 43.7 237.5)">7</text>
<text x="47.3" y="237.5" transform="rotate(-90 47.3 237.5)">6</text>
<text x="50.8" y="237.5" transform="rotate(-90 50.8 237.5)">5</text>
<text x="54.3" y="237.5" transform="rotate(-90 54.3 237.5)">4</text>
<text x="57.9" y="237.5" transform="rotate(-90 57.9 237.5)">3</text>
<text x="61.4" y="237.5" transform="rotate(-90 61.4 237.5)">2</text>
</g>
<g font-size="3.2">
<text x="329.1" y="45.2" transform="rotate(-90 329.1 45.2)">6</text>
<text x="332.7" y="45.2" transform="rotate(-90 332.7 45.2)">5</text>
<text x="336.2" y="45.2" transform="rotate(-90 336.2 45.2)">4</text>
<text x="339.7" y="45.2" transform="rotate(-90 339.7 45.2)">3</text>
<text x="343.3" y="45.2" transform="rotate(-90 343.3 45.2)">2</text>
<text x="346.8" y="45.2" transform="rotate(-90 346.8 45.2)">1</text>
<text x="50.7" y="51.6">7</text>
<text x="54.2" y="53.4">VSS</text>
<text x="322.3" y="63.3">1</text>
<text x="354.7" y="64">4</text>
<text x="322.3" y="67.5">2</text>
<text x="322.3" y="71">3</text>
<text x="354.7" y="71">2</text>
<text x="354.7" y="67.5">3</text>
<text x="322.3" y="74.6">4</text>
<text x="354.7" y="73.9">1</text>
</g>
<g font-size="3.2" fill="#f00">
<text x="50.7" y="58.7">9</text>
<text x="54.2" y="60.5">VDD</text>
</g>
<g font-size="1.8" fill="#8d2323">
<text x="43.5" y="225.4">A</text>
<text x="22.4" y="229.7">0</text>
<text x="25.9" y="229.7">9</text>
<text x="29.4" y="229.7">8</text>
<text x="32" y="229.7">R ,</text>
<text x="36.5" y="229.7">2</text>
<text x="40" y="229.7">6</text>
<text x="43.5" y="229.7">5</text>
<text x="47.1" y="229.7">4</text>
<text x="49.8" y="229.7">L ,</text>
<text x="54.1" y="229.7">3</text>
<text x="57.7" y="229.7">7</text>
<text x="61.1" y="229.7">1</text>
</g>
</svg>
